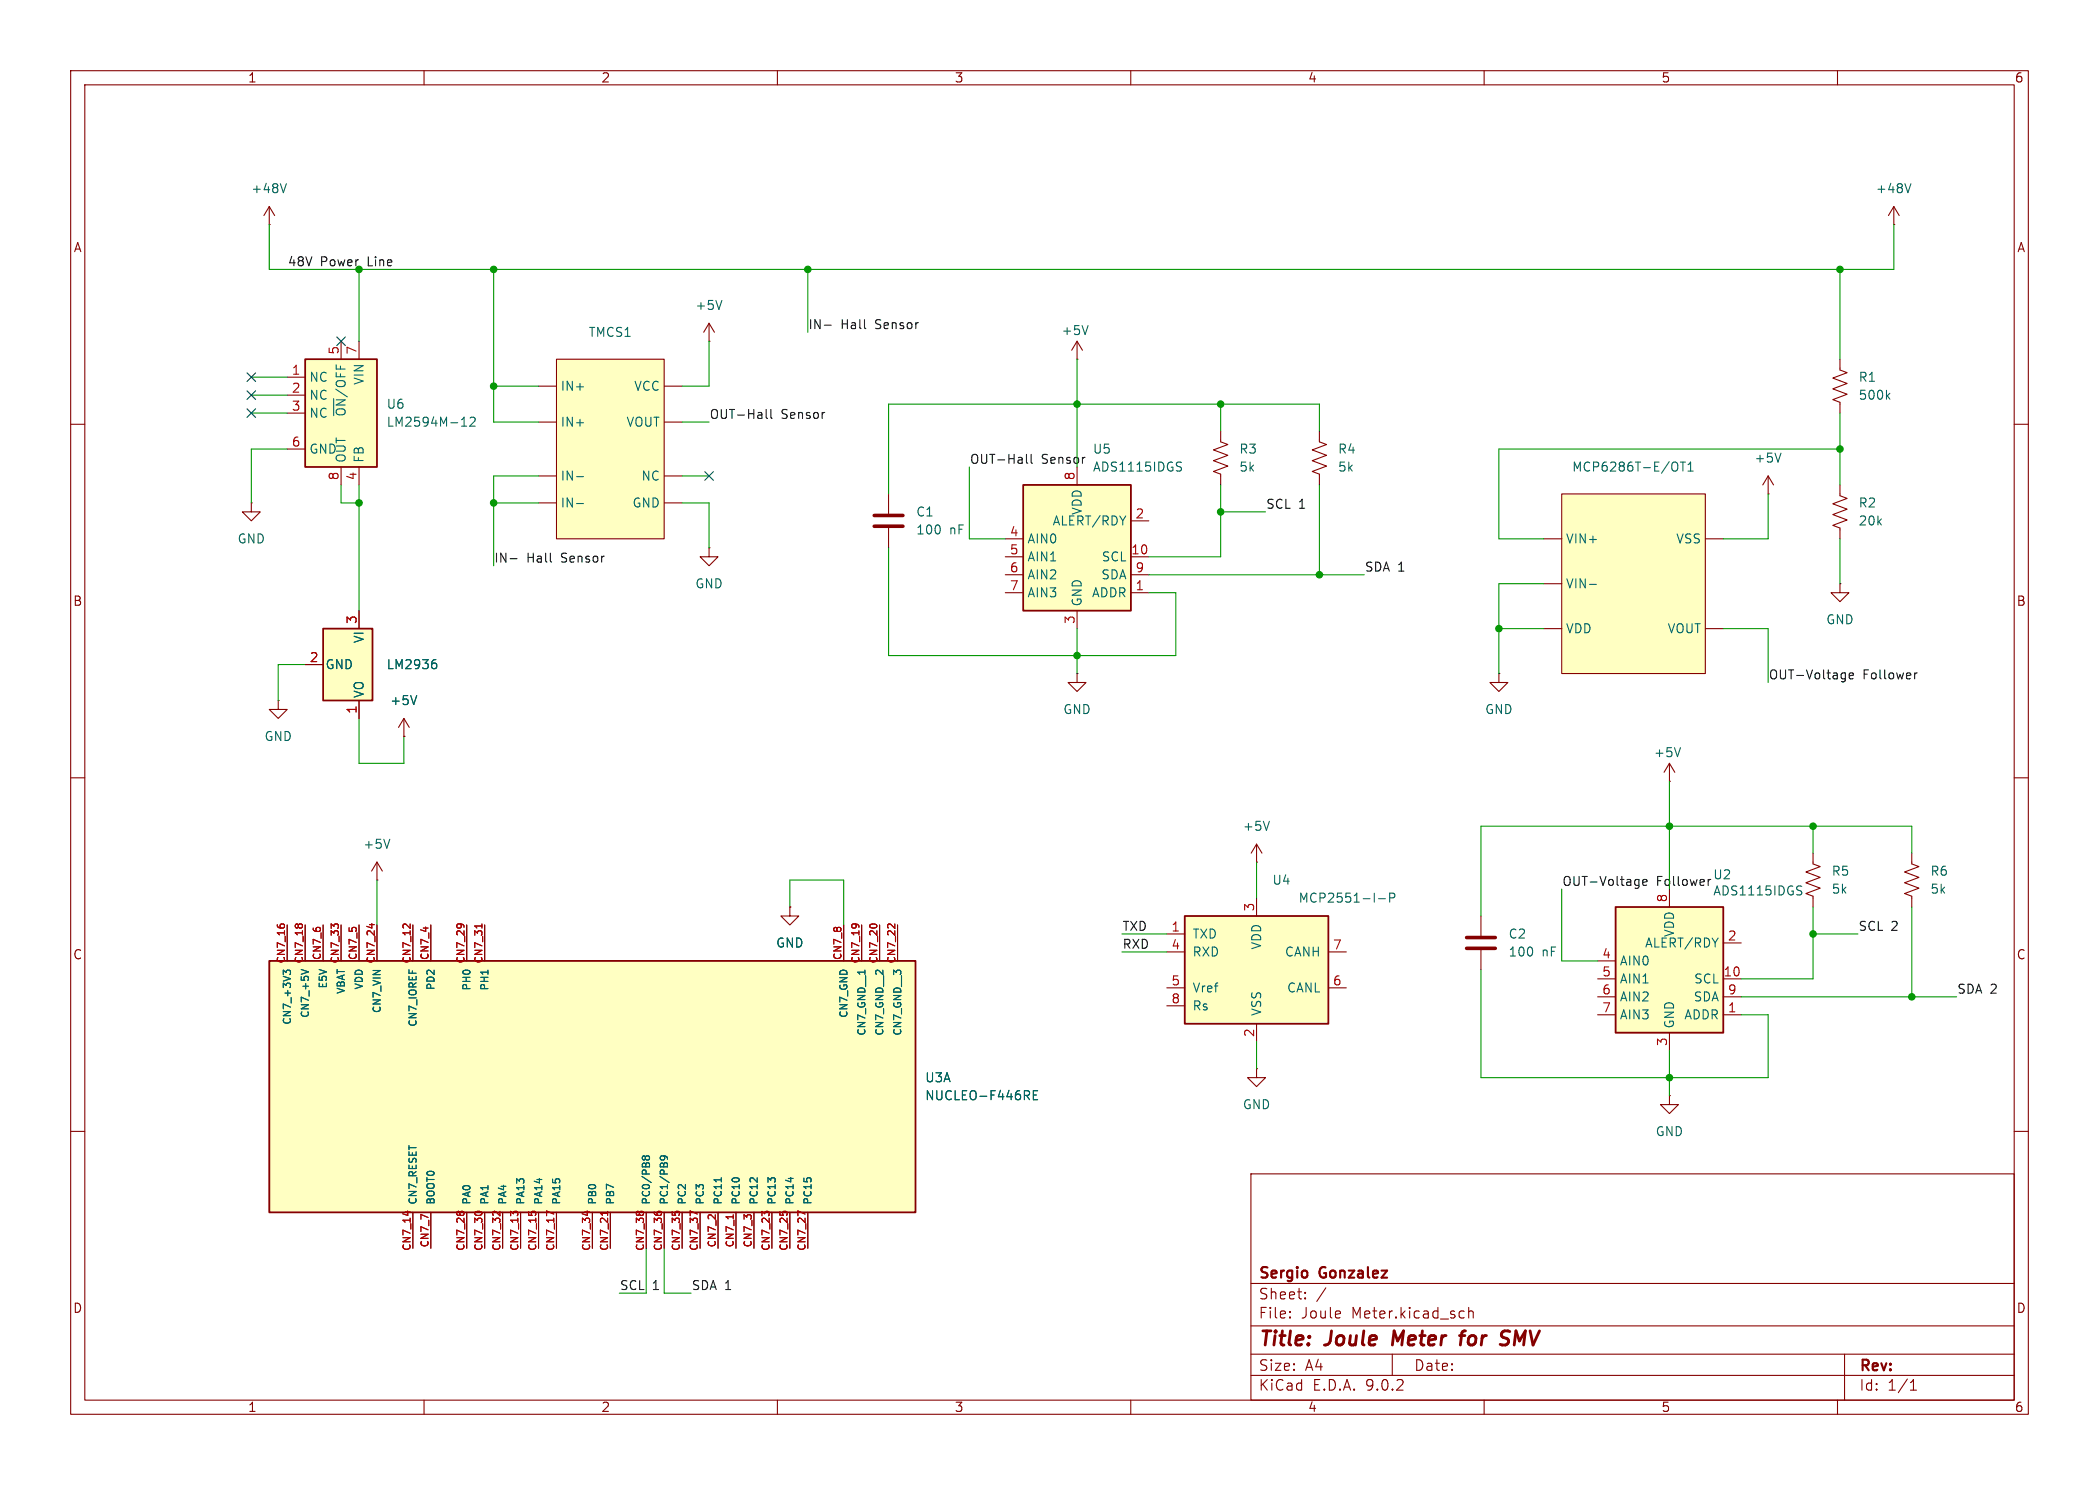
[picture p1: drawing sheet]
<svg xmlns="http://www.w3.org/2000/svg" width="297mm" height="210mm" viewBox="0 0 297 210" stroke-linecap="round" stroke-linejoin="round" font-family="sans-serif">
<g fill="none" stroke="#840000" stroke-width=".15">
<path d="M10 10h277v190h-277zM12 12h273v186h-273zM60 10v2M110 10v2M160 10v2M210 10v2M260 10v2M10 60h2M285 60h2M10 110h2M285 110h2M10 160h2"/>
<path d="M177 166h108v32h-108zM285 160h2M60 198v2M110 198v2M160 198v2M177 194.5h108M177 191.5h108M177 187.5h108M177 181.5h108M182.5 186.3h.1l-.1 .1M182.5 186.3v.1M182.5 185.5v.1"/>
<path d="M182.5 185.5h.1l-.1 .1M184.7 183.6v.1M184.7 183.6h-.1l.1 .1M184.7 182.8v.1M184.7 182.8h-.1l.1 .1M187.6 182.1l-1.3 2M197 191.5v3M207 185.4l.2 .1M207.2 186.3l-.2 .1M207.8 184.9v1.5M207.8 185.5a.37 .37 0 0 1 .7 .1v.8M210 198v2"/>
<path d="M260 198v2M261 191.5v6.5M270.3 196.6h.9M270.3 195.5l.4-.4v1.5"/>
</g>
<path d="M197.3 188.2l-.3 2M206.5 188.9h.8M207.4 188.2l-.4 .1-.2 .2-.2 1.7M212.9 188.2l.7 .1M213.1 189.3a.46 .46 0 0 1 .4 .4 .46 .46 0 0 1-.3 .4" fill="none" stroke="#840000" stroke-width=".4"/>
<path d="M228.6 128.3h15.2v17.8h-15.2z" fill="#ffffc2"/>
<path d="M228.6 128.3h15.2v17.8h-15.2z" fill="none" stroke="#840000" stroke-width=".25"/>
<g fill="none" stroke="#840000" stroke-width=".15">
<path d="M268 31.8h.1M268 29.2l-.8 1.3M268 29.2l.7 1.3M268 29.2v2.6M125.7 69.9v2.7M125.7 74.7v2.8M172.7 61v1.5l1 .4-2 .7 2 .8-2 .8 2 .7-2 .8 1 .4v1.5M186.7 61v1.5l1 .4-2 .7 2 .8-2 .8 2 .7-2 .8 1 .4v1.5M212.1 95.3v1.2h1.3l-1.3 1.3-1.3-1.3h1.3M212.1 95.3h.1M236.2 110.5h.1M236.2 108v2.5"/>
<path d="M236.2 108l-.7 1.2M236.2 108l.8 1.2M209.5 129.5v2.8M209.5 134.4v2.8M226.1 135.9h2.5M226.1 138.4h2.5M236.2 125.7v2.6M243.8 138.4h2.6M243.8 133.4h2.6M226.1 141h2.5M226.1 143.5h2.5M236.2 146.1v2.5"/>
<path d="M243.8 141h2.6M243.8 143.5h2.6"/>
</g>
<path d="M270.4 26l-.4 1.2M237.8 105.7l-.4 1.3M254.5 125.3l.4 .1M254.7 126l.2 .2v.2l-.2 .2" fill="none" stroke="#006464" stroke-width=".15"/>
<path d="M123.7 72.9h4.1M123.7 74.4h4.1M207.5 132.6h4.1M207.5 134.1h4.1" fill="none" stroke="#840000" stroke-width=".51"/>
<path d="M43.2 50.8h10.1v15.2h-10.1z" fill="#ffffc2"/>
<path d="M43.2 50.8h10.1v15.2h-10.1z" fill="none" stroke="#840000" stroke-width=".25"/>
<path d="M40.6 53.3h2.6M40.6 55.9h2.6M40.6 58.4h2.6M48.3 48.3v2.5M50.8 48.3v2.5M40.6 63.5h2.6M48.3 66v2.6M50.8 66v2.6" fill="none" stroke="#840000" stroke-width=".15"/>
<path d="M65.5 59.2l.2-.2v1.3M66.5 59.1l.2-.1h.3l.2 .1v.3v.1l-.7 .8h.7M65.3 60.3h.7" fill="none" stroke="#006464" stroke-width=".15"/>
<path d="M167.6 129.5h20.4v15.3h-20.4z" fill="#ffffc2"/>
<path d="M167.6 129.5h20.4v15.3h-20.4z" fill="none" stroke="#840000" stroke-width=".25"/>
<g fill="none" stroke="#840000" stroke-width=".15">
<path d="M35.6 71.1v1.3h1.2l-1.2 1.3-1.3-1.3h1.3M35.6 71.1h.1M100.3 77.5v1.2h1.3l-1.3 1.3-1.2-1.3h1.2M100.3 77.5h.1M39.4 99.1v1.2h1.2l-1.2 1.3-1.3-1.3h1.3M39.4 99.1h.1M152.4 95.3v1.2h1.3l-1.3 1.3-1.3-1.3h1.3M152.4 95.3h.1M57.1 104.1h.1M57.1 101.6l-.7 1.3M57.1 101.6l.8 1.3M57.1 101.6v2.5"/>
<path d="M177.8 119.4v2.5M177.8 119.4l-.8 1.3M177.8 119.4l.8 1.3M53.3 124.5h.1M53.3 121.9l-.7 1.3M53.3 121.9l.8 1.3M53.3 121.9v2.6M165.1 132.1h2.5M165.1 134.6h2.5M165.1 139.7h2.5M177.8 121.9h.1M177.8 127v2.5"/>
<path d="M188 134.6h2.5M188 139.7h2.5M256.5 120.7v1.5l1.1 .4-2.1 .7 2.1 .8-2.1 .7 2.1 .8-2.1 .8 1 .3v1.6M165.1 142.2h2.5M177.8 144.8v2.5"/>
</g>
<path d="M59 98.4l-.5 1.2M55.2 118.7l-.5 1.3M179.6 116.1l-.4 1.3M195.1 127.1h.9M196.6 127l.6-.1 .2-.2-.1-.3-.2-.1h-.5v1.3" fill="none" stroke="#006464" stroke-width=".15"/>
<path d="M45.7 88.9h7v10.2h-7z" fill="#ffffc2"/>
<path d="M45.7 88.9h7v10.2h-7z" fill="none" stroke="#840000" stroke-width=".25"/>
<path d="M38.1 31.8h.1M38.1 29.2l-.8 1.3M38.1 29.2l.8 1.3M38.1 29.2v2.6M43.2 94h2.5M50.8 86.4v2.5M50.8 99.1v2.5M177.8 151.1v1.3h1.3l-1.3 1.3-1.3-1.3h1.3M177.8 151.1h.1M236.2 154.9v1.3h1.3l-1.3 1.3-1.3-1.3h1.3M236.2 154.9h.1" fill="none" stroke="#840000" stroke-width=".15"/>
<path d="M40.5 26l-.4 1.2M61.4 93.3h.3M61.6 93.8l.2 .2v.3l-.2 .3" fill="none" stroke="#006464" stroke-width=".15"/>
<path d="M78.7 50.8h15.3v25.4h-15.3z" fill="#ffffc2"/>
<path d="M76.2 54.6h2.5M76.2 59.7h2.5M78.7 50.8h15.3v25.4h-15.3zM94 54.6h2.5M94 59.7h2.5M76.2 67.3h2.5M76.2 71.1h2.5M94 67.3h2.5M94 71.1h2.5M111.8 128.3v1.2h1.2l-1.2 1.3-1.3-1.3h1.3M111.8 128.3h.1" fill="none" stroke="#840000" stroke-width=".15"/>
<path d="M81.6 67.4h1M81.6 71.2h1" fill="none" stroke="#006464" stroke-width=".15"/>
<path d="M221 69.9h20.3v25.4h-20.3z" fill="#ffffc2"/>
<path d="M218.4 76.2h2.6M221 69.9h20.3v25.4h-20.3zM241.3 76.2h2.5M218.4 88.9h2.6M218.4 82.6h2.6M241.3 88.9h2.5M270.5 120.7v1.5l1 .4-2 .7 2 .8-2 .7 2 .8-2 .8 1 .3v1.6" fill="none" stroke="#840000" stroke-width=".15"/>
<path d="M237.2 65.4a.9 .9 0 0 1 0 1.2M237.8 65.3h.7M238.1 65.3v1.3M238.9 66.6h.7M238.9 65.7l.3-.4v1.3M224.9 82.6h1" fill="none" stroke="#006464" stroke-width=".15"/>
<path d="M38.1 135.9h91.4v35.6h-91.4z" fill="#ffffc2"/>
<path d="M38.1 135.9h91.4v35.6h-91.4z" fill="none" stroke="#840000" stroke-width=".25"/>
<g fill="none" stroke="#840000" stroke-width=".15">
<path d="M100.3 48.3h.1M100.3 45.7l-.7 1.3M100.3 45.7l.8 1.3M100.3 45.7v2.6M260.3 50.8v1.5l1.1 .4-2.1 .8 2.1 .7-2.1 .8 2.1 .8-2.1 .7 1 .4v1.5M250.2 69.9h.1M250.2 67.3l-.8 1.3M250.2 67.3l.8 1.3M250.2 67.3v2.6M260.3 68.6v1.5l1.1 .4-2.1 .7 2.1 .8-2.1 .8 2.1 .7-2.1 .8 1 .4v1.5M260.3 82.6v1.2h1.3l-1.3 1.3-1.2-1.3h1.2M260.3 82.6h.1"/>
<path d="M40.6 130.8v5.1M43.2 130.8v5.1M45.7 130.8v5.1M48.3 130.8v5.1M50.8 130.8v5.1M53.3 130.8v5.1M58.4 130.8v5.1M61 130.8v5.1M66 130.8v5.1M68.6 130.8v5.1M119.4 130.8v5.1M121.9 130.8v5.1"/>
<path d="M124.5 130.8v5.1M127 130.8v5.1M58.4 171.5v5M61 171.5v5M66 171.5v5M68.6 171.5v5M71.1 171.5v5M73.7 171.5v5M76.2 171.5v5M78.7 171.5v5M83.8 171.5v5M86.4 171.5v5"/>
<path d="M91.4 171.5v5M94 171.5v5M96.5 171.5v5M99.1 171.5v5M101.6 171.5v5M104.1 171.5v5M106.7 171.5v5M109.2 171.5v5M111.8 171.5v5M114.3 171.5v5"/>
</g>
<g fill="none" stroke="#a90000" stroke-width=".15">
<path d="M39.7 130.8l.1-.1 .4 .1M41.8 130.8l.2-.1 .2 .1M42.3 130.8l.1-.1 .3 .1M47.2 131l-.3-.3v.6M47.3 130.8l.1-.1 .4 .1M52.6 130.6v.6M58 130.7v.6l-.5-.6h-.3l-.1 .1M64.7 130.8v-.1a.86 .86 0 0 1 .9 .1M65.1 130.7l.1 .1M68.2 130.7v.5M120.6 130.8v-.1a.86 .86 0 0 1 .8 .1M121 130.7l.1 .1"/>
<path d="M123.2 130.8l.2-.1 .6 .1M126.6 130.7v.6l-.6-.6h-.2l-.2 .1M57.7 171.3v.6M64.7 171.4l.1-.1 .2 .1M65.1 171.4l.2-.1 .3 .1M67.3 171.4l.3-.1 .5 .1M70.7 171.3v.6l-.5-.5-.3-.1-.1 .1M72.6 171.6l-.3-.3v.6M72.7 171.4l.1-.1 .4 .1M74.8 171.4v.4M75.2 171.4l.2-.1 .4 .1M78.4 171.7l-1.1-.4v.6"/>
<path d="M83.1 171.3v.6M86 171.3v.6M90.1 171.4l.1-.1 .2 .1M90.5 171.4l.2-.1 .3 .1M93 171.4l.2-.1 .3 .1M95.1 171.4v.4M95.6 171.4l.1-.1 .4 .1M98.7 171.7l-1-.4v.6M103.8 171.8v.6M108.2 171.6l-.4-.3v.6M108.3 171.4l.1-.1 .4 .1M110.4 171.4v.4"/>
<path d="M110.8 171.4l.1-.1 .4 .1M113.9 171.7l-1-.4v.6"/>
</g>
<g fill="none" stroke="#006464" stroke-width=".15">
<path d="M102.1 42.5l-.4 1.3M267.1 56l.3 .5M267.4 55.6l-.5 .5M252 64.1l-.4 1.2M41.1 137.7v-.3l-.2-.2h-.3l-.1 .3-.4-.3v.6M42.6 137.1l1 .3M69 137.2v.6M122.4 137.2v.6M146.2 154.9h.4M146.8 154.2h-.6v1.3h.6M91.3 163.7l-.2-.2-.2 .2v.2l.2 .1 .2-.1M91.3 163.7l.2-.2h.3l.1 .2v.2l-.2 .1h-.3l-.1-.1"/>
<path d="M91.3 163.7v.2M93.9 163.5l.2 .2v.2l-.2 .1-.4-.1-.1-.2 .1-.2a.67 .67 0 0 1 .9 .3v.1M102.1 166.6v.5"/>
</g>
<path d="M144.8 68.6h15.2v17.8h-15.2z" fill="#ffffc2"/>
<path d="M144.8 68.6h15.2v17.8h-15.2z" fill="none" stroke="#840000" stroke-width=".25"/>
<g fill="none" stroke="#840000" stroke-width=".15">
<path d="M152.4 50.8h.1M152.4 48.3v2.5M152.4 48.3l-.8 1.2M152.4 48.3l.8 1.2M142.2 76.2h2.6M142.2 78.7h2.6M152.4 66v2.6M160 78.7h2.6M160 73.7h2.6M43.2 94h2.5M50.8 86.4v2.5M50.8 99.1v2.5"/>
<path d="M142.2 81.3h2.6M142.2 83.8h2.6M152.4 86.4v2.5M160 81.3h2.6M160 83.8h2.6M57.1 104.1h.1M40.6 130.8v5.1M43.2 130.8v5.1M45.7 130.8v5.1M48.3 130.8v5.1M50.8 130.8v5.1M53.3 130.8v5.1"/>
<path d="M58.4 130.8v5.1M61 130.8v5.1M66 130.8v5.1M68.6 130.8v5.1M111.8 128.3h.1M119.4 130.8v5.1M121.9 130.8v5.1M124.5 130.8v5.1M127 130.8v5.1M58.4 171.5v5M61 171.5v5M66 171.5v5"/>
<path d="M68.6 171.5v5M71.1 171.5v5M73.7 171.5v5M76.2 171.5v5M78.7 171.5v5M83.8 171.5v5M86.4 171.5v5M91.4 171.5v5M94 171.5v5M96.5 171.5v5M99.1 171.5v5M101.6 171.5v5"/>
<path d="M104.1 171.5v5M106.7 171.5v5M109.2 171.5v5M111.8 171.5v5M114.3 171.5v5"/>
</g>
<g fill="none" stroke="#006464" stroke-width=".15">
<path d="M154 46l-.5 1.3M166.7 65.3l.5 .1M166.9 66l.3 .3-.1 .2-.2 .1M59 98.4l-.5 1.2M61.4 93.3h.3M61.6 93.8l.2 .2v.3l-.2 .3M41.1 137.7v-.3l-.2-.2h-.3l-.1 .3-.4-.3v.6M42.6 137.1l1 .3M69 137.2v.6M122.4 137.2v.6M146.2 154.9h.4M146.8 154.2h-.6v1.3h.6"/>
<path d="M91.3 163.7l-.2-.2-.2 .2v.2l.2 .1 .2-.1M91.3 163.7l.2-.2h.3l.1 .2v.2l-.2 .1h-.3l-.1-.1M91.3 163.7v.2M93.9 163.5l.2 .2v.2l-.2 .1-.4-.1-.1-.2 .1-.2a.67 .67 0 0 1 .9 .3v.1M102.1 166.6v.5"/>
</g>
<g fill="none" stroke="#0f0f0f" stroke-width=".15">
<path d="M108.4 57.9v1.1l.2 .2M109.1 57.9v1.1l.2 .2M116.6 46h1M72.2 79h1M145.2 64.3v1l.2 .2M145.9 64.3v1l.2 .2M261 95.2h.1M261.1 95.2v1.1M261.1 95.9l-.1 .1M261.7 95.6l.6-.1-.1-.3h-.4l-.1 .1v.6h.5M270.9 95.2v.8M271.3 95.2h-.3l-.1 .2"/>
<path d="M231.8 124.4h.1M231.9 124.4l-.1 1.1M231.9 125.2h-.1M232.4 124.8l.7-.1-.1-.3h-.4l-.2 .2 .1 .6h.5M241.7 124.4v.8M241.9 124.4l-.2 .2"/>
</g>
<g fill="none" stroke="#009600" stroke-width=".15">
<path d="M38.1 31.8v6.3h229.9v-6.3M50.8 38.1v10.2M69.8 38.1v21.6h6.4M114.3 38.1v8.9M260.3 38.1v12.7M35.6 53.3h5M35.6 58.4h5M35.6 55.9h5M69.8 54.6h6.4M96.5 59.7h3.8M100.3 48.3v6.3h-3.8M152.4 50.8v15.2"/>
<path d="M172.7 57.2v3.8M260.3 58.4v10.2M40.6 63.5h-5v7.6M48.3 68.6v2.5h2.5M50.8 68.6v17.8M69.8 71.1h6.4M76.2 67.3h-6.4v12.7M96.5 71.1h3.8v6.4M96.5 67.3h3.8M125.7 77.5v15.2h40.7v-8.9h-3.8M137.2 66v10.2h5M172.7 68.6v10.1h-10.1"/>
<path d="M172.7 72.4h6.4M186.7 61v-3.8h-61v12.7M186.7 68.6v12.7M250.2 69.9v6.3h-6.4M260.3 63.5h-48.2v12.7h6.3M260.3 76.2v6.4M43.2 94h-3.8v5.1M152.4 88.9v6.4M162.6 81.3h30.4M212.1 88.9h6.3M218.4 82.6h-6.3v12.7M243.8 88.9h6.4v7.6"/>
<path d="M50.8 101.6v6.4h6.3v-3.9M236.2 110.5v15.2M256.5 116.8v3.9M53.3 124.5v6.3M111.8 128.3v-3.8h7.6v6.3M158.7 132.1h6.4M158.7 134.6h6.4M177.8 121.9v5.1M209.5 137.2v15.2h40.7v-8.9h-3.8M221 125.7v10.2h5.1M256.5 128.3v10.1h-10.1M256.5 132.1h6.4"/>
<path d="M270.5 120.7v-3.9h-61v12.7M270.5 128.3v12.7M177.8 147.3v3.8M236.2 148.6v6.3M246.4 141h30.5M91.4 176.5v6.4h-3.8M94 176.5v6.4h3.8"/>
</g>
<path d="M35 52.7l1.2 1.2M35 57.8l1.2 1.2M35 55.3l1.2 1.2M36.2 52.7l-1.2 1.2M36.2 57.8l-1.2 1.2M36.2 55.3l-1.2 1.2M47.7 47.7l1.2 1.2M48.9 47.7l-1.2 1.2M99.7 66.7l1.2 1.2M100.9 66.7l-1.2 1.2" fill="none" stroke="#000084" stroke-width=".15"/>
<g fill="none" stroke="#a90000" stroke-width=".15">
<path d="M39.7 130.8l.1-.1 .4 .1M41.8 130.8l.2-.1 .2 .1M42.3 130.8l.1-.1 .3 .1M47.2 131l-.3-.3v.6M47.3 130.8l.1-.1 .4 .1M52.6 130.6v.6M58 130.7v.6l-.5-.6h-.3l-.1 .1M64.7 130.8v-.1a.86 .86 0 0 1 .9 .1M65.1 130.7l.1 .1M68.2 130.7v.5M120.6 130.8v-.1a.86 .86 0 0 1 .8 .1M121 130.7l.1 .1"/>
<path d="M123.2 130.8l.2-.1 .6 .1M126.6 130.7v.6l-.6-.6h-.2l-.2 .1M57.7 171.3v.6M64.7 171.4l.1-.1 .2 .1M65.1 171.4l.2-.1 .3 .1M67.3 171.4l.3-.1 .5 .1M70.7 171.3v.6l-.5-.5-.3-.1-.1 .1M72.6 171.6l-.3-.3v.6M72.7 171.4l.1-.1 .4 .1M74.8 171.4v.4M75.2 171.4l.2-.1 .4 .1M78.4 171.7l-1.1-.4v.6"/>
<path d="M83.1 171.3v.6M86 171.3v.6M90.1 171.4l.1-.1 .2 .1M90.5 171.4l.2-.1 .3 .1M93 171.4l.2-.1 .3 .1M95.1 171.4v.4M95.6 171.4l.1-.1 .4 .1M98.7 171.7l-1-.4v.6M103.8 171.8v.6M108.2 171.6l-.4-.3v.6M108.3 171.4l.1-.1 .4 .1M110.4 171.4v.4"/>
<path d="M110.8 171.4l.1-.1 .4 .1M113.9 171.7l-1-.4v.6"/>
</g>
<g fill="#009600" stroke="#009600" stroke-width=".15">
<circle cx="256.5" cy="132.1" r=".46"/>
<circle cx="256.5" cy="116.8" r=".46"/>
<circle cx="236.2" cy="152.4" r=".46"/>
<circle cx="270.5" cy="141" r=".46"/>
<circle cx="236.2" cy="116.8" r=".46"/>
<circle cx="50.8" cy="71.1" r=".46"/>
<circle cx="50.8" cy="38.1" r=".46"/>
<circle cx="69.8" cy="38.1" r=".46"/>
<circle cx="69.8" cy="54.6" r=".46"/>
<circle cx="69.8" cy="71.1" r=".46"/>
<circle cx="114.3" cy="38.1" r=".46"/>
<circle cx="260.3" cy="38.1" r=".46"/>
<circle cx="212.1" cy="88.9" r=".46"/>
<circle cx="260.3" cy="63.5" r=".46"/>
<circle cx="172.7" cy="57.2" r=".46"/>
<circle cx="152.4" cy="57.2" r=".46"/>
<circle cx="186.7" cy="81.3" r=".46"/>
<circle cx="172.7" cy="72.4" r=".46"/>
<circle cx="152.4" cy="92.7" r=".46"/>
</g>
<g font-size="2.8" fill="#840000">
<text x="178" y="190.9">Title:</text>
<text x="187.7" y="190.9">Joule</text>
<text x="197.9" y="190.9">Meter</text>
<text x="208.3" y="190.9">for</text>
<text x="214.8" y="190.9">SMV</text>
</g>
<g font-size="2.1" fill="#840000">
<text x="178" y="184">Sheet:</text>
<text x="178" y="181.2">Sergio</text>
<text x="186.8" y="181.2">Gonzalez</text>
<text x="178" y="186.7">File:</text>
<text x="184.1" y="186.7">Joule</text>
<text x="191.3" y="186.7">Meter.kicad_sch</text>
<text x="178" y="196.9">KiCad</text>
<text x="178" y="194.1">Size:</text>
<text x="184.7" y="194.1">A4</text>
<text x="185.7" y="196.9">E.D.A.</text>
<text x="193.3" y="196.9">9.0.2</text>
<text x="200" y="194.1">Date:</text>
<text x="263" y="194.3">Rev:</text>
<text x="263" y="196.9">Id:</text>
<text x="267.1" y="196.9">1/1</text>
</g>
<g font-size="1.8" fill="#840000">
<text x="35" y="11.9">1</text>
<text x="85" y="11.9">2</text>
<text x="135" y="11.9">3</text>
<text x="185" y="11.9">4</text>
<text x="235" y="11.9">5</text>
<text x="285" y="11.9">6</text>
<text x="10.3" y="35.9">A</text>
<text x="285.3" y="35.9">A</text>
<text x="10.3" y="85.9">B</text>
<text x="285.3" y="85.9">B</text>
<text x="10.3" y="135.9">C</text>
<text x="285.3" y="135.9">C</text>
<text x="10.3" y="185.9">D</text>
<text x="285.3" y="185.9">D</text>
<text x="35" y="199.9">1</text>
<text x="85" y="199.9">2</text>
<text x="135" y="199.9">3</text>
<text x="185" y="199.9">4</text>
<text x="235" y="199.9">5</text>
<text x="285" y="199.9">6</text>
</g>
<g font-size="1.8" fill="#006464">
<text x="35.5" y="27.5">+48V</text>
<text x="265.3" y="27.5">+48V</text>
<text x="83.2" y="47.9">TMCS1</text>
<text x="98.3" y="44">+5V</text>
<text x="150.1" y="47.6">+5V</text>
<text x="43.7" y="54.2">NC</text>
<text x="43.7" y="56.7">NC</text>
<text x="43.7" y="59.3">NC</text>
<text x="49.1" y="59" transform="rotate(-90 49.1 59)">~{ON}/OFF</text>
<text x="51.7" y="54.5" transform="rotate(-90 51.7 54.5)">VIN</text>
<text x="54.6" y="58">U6</text>
<text x="79.2" y="55.5">IN+</text>
<text x="89.6" y="55.5">VCC</text>
<text x="262.9" y="54.2">R1</text>
<text x="262.9" y="56.7">500k</text>
<text x="43.7" y="64.4">GND</text>
<text x="49.1" y="65.5" transform="rotate(-90 49.1 65.5)">OUT</text>
<text x="51.7" y="65.5" transform="rotate(-90 51.7 65.5)">FB</text>
<text x="54.6" y="60.6">LM2594M-12</text>
<text x="79.2" y="60.6">IN+</text>
<text x="88.6" y="60.6">VOUT</text>
<text x="154.6" y="64.4">U5</text>
<text x="175.3" y="64.4">R3</text>
<text x="189.2" y="64.4">R4</text>
<text x="248.2" y="65.6">+5V</text>
<text x="79.2" y="68.2">IN-</text>
<text x="79.2" y="72">IN-</text>
<text x="89.4" y="72">GND</text>
<text x="90.7" y="68.2">NC</text>
<text x="154.6" y="66.9">ADS1115IDGS</text>
<text x="175.3" y="66.9">5k</text>
<text x="189.2" y="66.9">5k</text>
<text x="222.4" y="66.9">MCP6286T-E/OT1</text>
<text x="262.9" y="72">R2</text>
<text x="33.5" y="77.1">GND</text>
<text x="129.5" y="73.3">C1</text>
<text x="129.5" y="75.8">100</text>
<text x="134.3" y="75.8">nF</text>
<text x="145.3" y="77.1">AIN0</text>
<text x="148.8" y="74.5">ALERT/RDY</text>
<text x="153.3" y="72.9" transform="rotate(-90 153.3 72.9)">VDD</text>
<text x="221.5" y="77.1">VIN+</text>
<text x="237.1" y="77.1">VSS</text>
<text x="262.9" y="74.5">20k</text>
<text x="98.3" y="83.4">GND</text>
<text x="145.3" y="79.6">AIN1</text>
<text x="145.3" y="82.1">AIN2</text>
<text x="155.7" y="82.1">SDA</text>
<text x="155.8" y="79.6">SCL</text>
<text x="221.5" y="83.4">VIN-</text>
<text x="145.3" y="84.7">AIN3</text>
<text x="153.3" y="85.9" transform="rotate(-90 153.3 85.9)">GND</text>
<text x="154.4" y="84.7">ADDR</text>
<text x="221.5" y="89.8">VDD</text>
<text x="235.9" y="89.8">VOUT</text>
<text x="258.3" y="88.5">GND</text>
<text x="46" y="94.8">GND</text>
<text x="51.7" y="91.1" transform="rotate(-90 51.7 91.1)">VI</text>
<text x="54.6" y="94.8">LM2936</text>
<text x="51.7" y="98.8" transform="rotate(-90 51.7 98.8)">VO</text>
<text x="55.1" y="99.9">+5V</text>
<text x="150.4" y="101.2">GND</text>
<text x="210.1" y="101.2">GND</text>
<text x="37.3" y="105">GND</text>
<text x="233.9" y="107.3">+5V</text>
<text x="175.8" y="117.7">+5V</text>
<text x="51.3" y="120.2">+5V</text>
<text x="180" y="125.3">U4</text>
<text x="259.1" y="124.1">R5</text>
<text x="273.1" y="124.1">R6</text>
<text x="183.7" y="127.9">MCP2551-I-P</text>
<text x="242.3" y="126.8">ADS1115IDGS</text>
<text x="259.1" y="126.6">5k</text>
<text x="273.1" y="126.6">5k</text>
<text x="109.7" y="134.2">GND</text>
<text x="168.7" y="132.9">TXD</text>
<text x="168.7" y="135.5">RXD</text>
<text x="178.7" y="134.4" transform="rotate(-90 178.7 134.4)">VDD</text>
<text x="181.7" y="135.5">CANH</text>
<text x="213.4" y="132.9">C2</text>
<text x="213.4" y="135.5">100</text>
<text x="218.2" y="135.5">nF</text>
<text x="229.1" y="136.8">AIN0</text>
<text x="232.7" y="134.2">ALERT/RDY</text>
<text x="237.1" y="132.6" transform="rotate(-90 237.1 132.6)">VDD</text>
<text x="168.7" y="140.6">Vref</text>
<text x="168.7" y="143.1">Rs</text>
<text x="178.7" y="143.8" transform="rotate(-90 178.7 143.8)">VSS</text>
<text x="182" y="140.6">CANL</text>
<text x="229.1" y="139.3">AIN1</text>
<text x="229.1" y="141.8">AIN2</text>
<text x="239.6" y="141.8">SDA</text>
<text x="239.6" y="139.3">SCL</text>
<text x="229.1" y="144.4">AIN3</text>
<text x="237.1" y="145.5" transform="rotate(-90 237.1 145.5)">GND</text>
<text x="238.2" y="144.4">ADDR</text>
<text x="130.8" y="155.8">NUCLEO-F446RE</text>
<text x="130.8" y="153.3">U3A</text>
<text x="175.8" y="157.1">GND</text>
<text x="234.2" y="160.9">GND</text>
</g>
<g font-size="1.8" fill="#0f0f0f">
<text x="40.6" y="37.8">48V</text>
<text x="45.3" y="37.8">Power</text>
<text x="52.1" y="37.8">Line</text>
<text x="114.3" y="46.6">IN-</text>
<text x="119" y="46.6">Hall</text>
<text x="124" y="46.6">Sensor</text>
<text x="100.3" y="59.3">OUT-Hall</text>
<text x="110.5" y="59.3">Sensor</text>
<text x="137.2" y="65.7">OUT-Hall</text>
<text x="147.3" y="65.7">Sensor</text>
<text x="179.1" y="72">SCL 1</text>
<text x="69.8" y="79.7">IN-</text>
<text x="74.5" y="79.7">Hall</text>
<text x="79.5" y="79.7">Sensor</text>
<text x="193" y="80.9">SDA 1</text>
<text x="250.2" y="96.2">OUT-Voltage</text>
<text x="263.6" y="96.2">Follower</text>
<text x="221" y="125.4">OUT-Voltage</text>
<text x="234.4" y="125.4">Follower</text>
<text x="242.3" y="124.6">U2</text>
<text x="158.7" y="131.7">TXD</text>
<text x="262.9" y="131.7">SCL 2</text>
<text x="158.7" y="134.3">RXD</text>
<text x="276.9" y="140.6">SDA 2</text>
<text x="87.6" y="182.5">SCL</text>
<text x="92.3" y="182.5">1</text>
<text x="97.8" y="182.5">SDA 1</text>
</g>
<g font-size="1.8" fill="#a90000">
<text x="41.2" y="53.1">1</text>
<text x="48" y="50.2" transform="rotate(-90 48 50.2)">5</text>
<text x="50.5" y="50.2" transform="rotate(-90 50.5 50.2)">7</text>
<text x="41.2" y="55.6">2</text>
<text x="41.2" y="58.2">3</text>
<text x="41.2" y="63.2">6</text>
<text x="48" y="68" transform="rotate(-90 48 68)">8</text>
<text x="50.5" y="68" transform="rotate(-90 50.5 68)">4</text>
<text x="152.1" y="68" transform="rotate(-90 152.1 68)">8</text>
<text x="142.8" y="75.9">4</text>
<text x="160.6" y="73.4">2</text>
<text x="142.8" y="78.5">5</text>
<text x="142.8" y="81">6</text>
<text x="142.8" y="83.6">7</text>
<text x="160" y="78.5">10</text>
<text x="160.6" y="81">9</text>
<text x="160.6" y="83.6">1</text>
<text x="50.5" y="88.3" transform="rotate(-90 50.5 88.3)">3</text>
<text x="152.1" y="88.3" transform="rotate(-90 152.1 88.3)">3</text>
<text x="43.7" y="93.7">2</text>
<text x="50.5" y="101" transform="rotate(-90 50.5 101)">1</text>
<text x="165.7" y="131.8">1</text>
<text x="177.5" y="129" transform="rotate(-90 177.5 129)">3</text>
<text x="236" y="127.7" transform="rotate(-90 236 127.7)">8</text>
<text x="165.7" y="134.4">4</text>
<text x="188.5" y="134.4">7</text>
<text x="226.6" y="135.6">4</text>
<text x="244.4" y="133.1">2</text>
<text x="165.7" y="139.4">5</text>
<text x="165.7" y="142">8</text>
<text x="188.5" y="139.4">6</text>
<text x="226.6" y="138.2">5</text>
<text x="226.6" y="140.7">6</text>
<text x="226.6" y="143.3">7</text>
<text x="243.8" y="138.2">10</text>
<text x="244.4" y="140.7">9</text>
<text x="244.4" y="143.3">1</text>
<text x="177.5" y="146.8" transform="rotate(-90 177.5 146.8)">2</text>
<text x="236" y="148" transform="rotate(-90 236 148)">3</text>
</g>
<g font-size="1.4" fill="#a90000">
<text x="40.4" y="136.4" transform="rotate(-90 40.4 136.4)">CN7_16</text>
<text x="42.9" y="136.4" transform="rotate(-90 42.9 136.4)">CN7_18</text>
<text x="45.5" y="135.9" transform="rotate(-90 45.5 135.9)">CN7_6</text>
<text x="48" y="136.4" transform="rotate(-90 48 136.4)">CN7_33</text>
<text x="50.5" y="135.9" transform="rotate(-90 50.5 135.9)">CN7_5</text>
<text x="53.1" y="136.4" transform="rotate(-90 53.1 136.4)">CN7_24</text>
<text x="58.2" y="136.4" transform="rotate(-90 58.2 136.4)">CN7_12</text>
<text x="60.7" y="135.9" transform="rotate(-90 60.7 135.9)">CN7_4</text>
<text x="65.8" y="136.4" transform="rotate(-90 65.8 136.4)">CN7_29</text>
<text x="68.3" y="136.4" transform="rotate(-90 68.3 136.4)">CN7_31</text>
<text x="119.1" y="135.9" transform="rotate(-90 119.1 135.9)">CN7_8</text>
<text x="121.7" y="136.4" transform="rotate(-90 121.7 136.4)">CN7_19</text>
<text x="124.2" y="136.4" transform="rotate(-90 124.2 136.4)">CN7_20</text>
<text x="126.7" y="136.4" transform="rotate(-90 126.7 136.4)">CN7_22</text>
<text x="58.2" y="177" transform="rotate(-90 58.2 177)">CN7_14</text>
<text x="60.7" y="176.5" transform="rotate(-90 60.7 176.5)">CN7_7</text>
<text x="65.8" y="177" transform="rotate(-90 65.8 177)">CN7_28</text>
<text x="68.3" y="177" transform="rotate(-90 68.3 177)">CN7_30</text>
<text x="70.9" y="177" transform="rotate(-90 70.9 177)">CN7_32</text>
<text x="73.4" y="177" transform="rotate(-90 73.4 177)">CN7_13</text>
<text x="75.9" y="177" transform="rotate(-90 75.9 177)">CN7_15</text>
<text x="78.5" y="177" transform="rotate(-90 78.5 177)">CN7_17</text>
<text x="83.6" y="177" transform="rotate(-90 83.6 177)">CN7_34</text>
<text x="86.1" y="177" transform="rotate(-90 86.1 177)">CN7_21</text>
<text x="91.2" y="177" transform="rotate(-90 91.2 177)">CN7_38</text>
<text x="93.7" y="177" transform="rotate(-90 93.7 177)">CN7_36</text>
<text x="96.3" y="177" transform="rotate(-90 96.3 177)">CN7_35</text>
<text x="98.8" y="177" transform="rotate(-90 98.8 177)">CN7_37</text>
<text x="101.3" y="176.5" transform="rotate(-90 101.3 176.5)">CN7_2</text>
<text x="103.9" y="176.5" transform="rotate(-90 103.9 176.5)">CN7_1</text>
<text x="106.4" y="176.5" transform="rotate(-90 106.4 176.5)">CN7_3</text>
<text x="109" y="177" transform="rotate(-90 109 177)">CN7_23</text>
<text x="111.5" y="177" transform="rotate(-90 111.5 177)">CN7_25</text>
<text x="114" y="177" transform="rotate(-90 114 177)">CN7_27</text>
</g>
<g font-size="1.4" fill="#006464">
<text x="46.5" y="139.9" transform="rotate(-90 46.5 139.9)">E5V</text>
<text x="49" y="140.7" transform="rotate(-90 49 140.7)">VBAT</text>
<text x="51.5" y="140.1" transform="rotate(-90 51.5 140.1)">VDD</text>
<text x="54.1" y="143.4" transform="rotate(-90 54.1 143.4)">CN7_VIN</text>
<text x="61.7" y="140.2" transform="rotate(-90 61.7 140.2)">PD2</text>
<text x="66.8" y="140.2" transform="rotate(-90 66.8 140.2)">PH0</text>
<text x="69.3" y="140.2" transform="rotate(-90 69.3 140.2)">PH1</text>
<text x="41.4" y="145" transform="rotate(-90 41.4 145)">CN7_+3V3</text>
<text x="43.9" y="144.1" transform="rotate(-90 43.9 144.1)">CN7_+5V</text>
<text x="59.2" y="145.3" transform="rotate(-90 59.2 145.3)">CN7_IOREF</text>
<text x="120.1" y="144.1" transform="rotate(-90 120.1 144.1)">CN7_GND</text>
<text x="122.7" y="146.6" transform="rotate(-90 122.7 146.6)">CN7_GND__1</text>
<text x="125.2" y="146.6" transform="rotate(-90 125.2 146.6)">CN7_GND__2</text>
<text x="127.7" y="146.6" transform="rotate(-90 127.7 146.6)">CN7_GND__3</text>
<text x="59.2" y="170.4" transform="rotate(-90 59.2 170.4)">CN7_RESET</text>
<text x="61.7" y="170.4" transform="rotate(-90 61.7 170.4)">BOOT0</text>
<text x="66.8" y="170.4" transform="rotate(-90 66.8 170.4)">PA0</text>
<text x="69.3" y="170.4" transform="rotate(-90 69.3 170.4)">PA1</text>
<text x="71.9" y="170.4" transform="rotate(-90 71.9 170.4)">PA4</text>
<text x="74.4" y="170.4" transform="rotate(-90 74.4 170.4)">PA13</text>
<text x="76.9" y="170.4" transform="rotate(-90 76.9 170.4)">PA14</text>
<text x="79.5" y="170.4" transform="rotate(-90 79.5 170.4)">PA15</text>
<text x="84.6" y="170.4" transform="rotate(-90 84.6 170.4)">PB0</text>
<text x="87.1" y="170.4" transform="rotate(-90 87.1 170.4)">PB7</text>
<text x="92.2" y="170.4" transform="rotate(-90 92.2 170.4)">PC0/PB8</text>
<text x="94.7" y="170.4" transform="rotate(-90 94.7 170.4)">PC1/PB9</text>
<text x="97.3" y="170.4" transform="rotate(-90 97.3 170.4)">PC2</text>
<text x="99.8" y="170.4" transform="rotate(-90 99.8 170.4)">PC3</text>
<text x="102.3" y="170.4" transform="rotate(-90 102.3 170.4)">PC11</text>
<text x="104.9" y="170.4" transform="rotate(-90 104.9 170.4)">PC10</text>
<text x="107.4" y="170.4" transform="rotate(-90 107.4 170.4)">PC12</text>
<text x="110" y="170.4" transform="rotate(-90 110 170.4)">PC13</text>
<text x="112.5" y="170.4" transform="rotate(-90 112.5 170.4)">PC14</text>
<text x="115" y="170.4" transform="rotate(-90 115 170.4)">PC15</text>
</g>
</svg>
